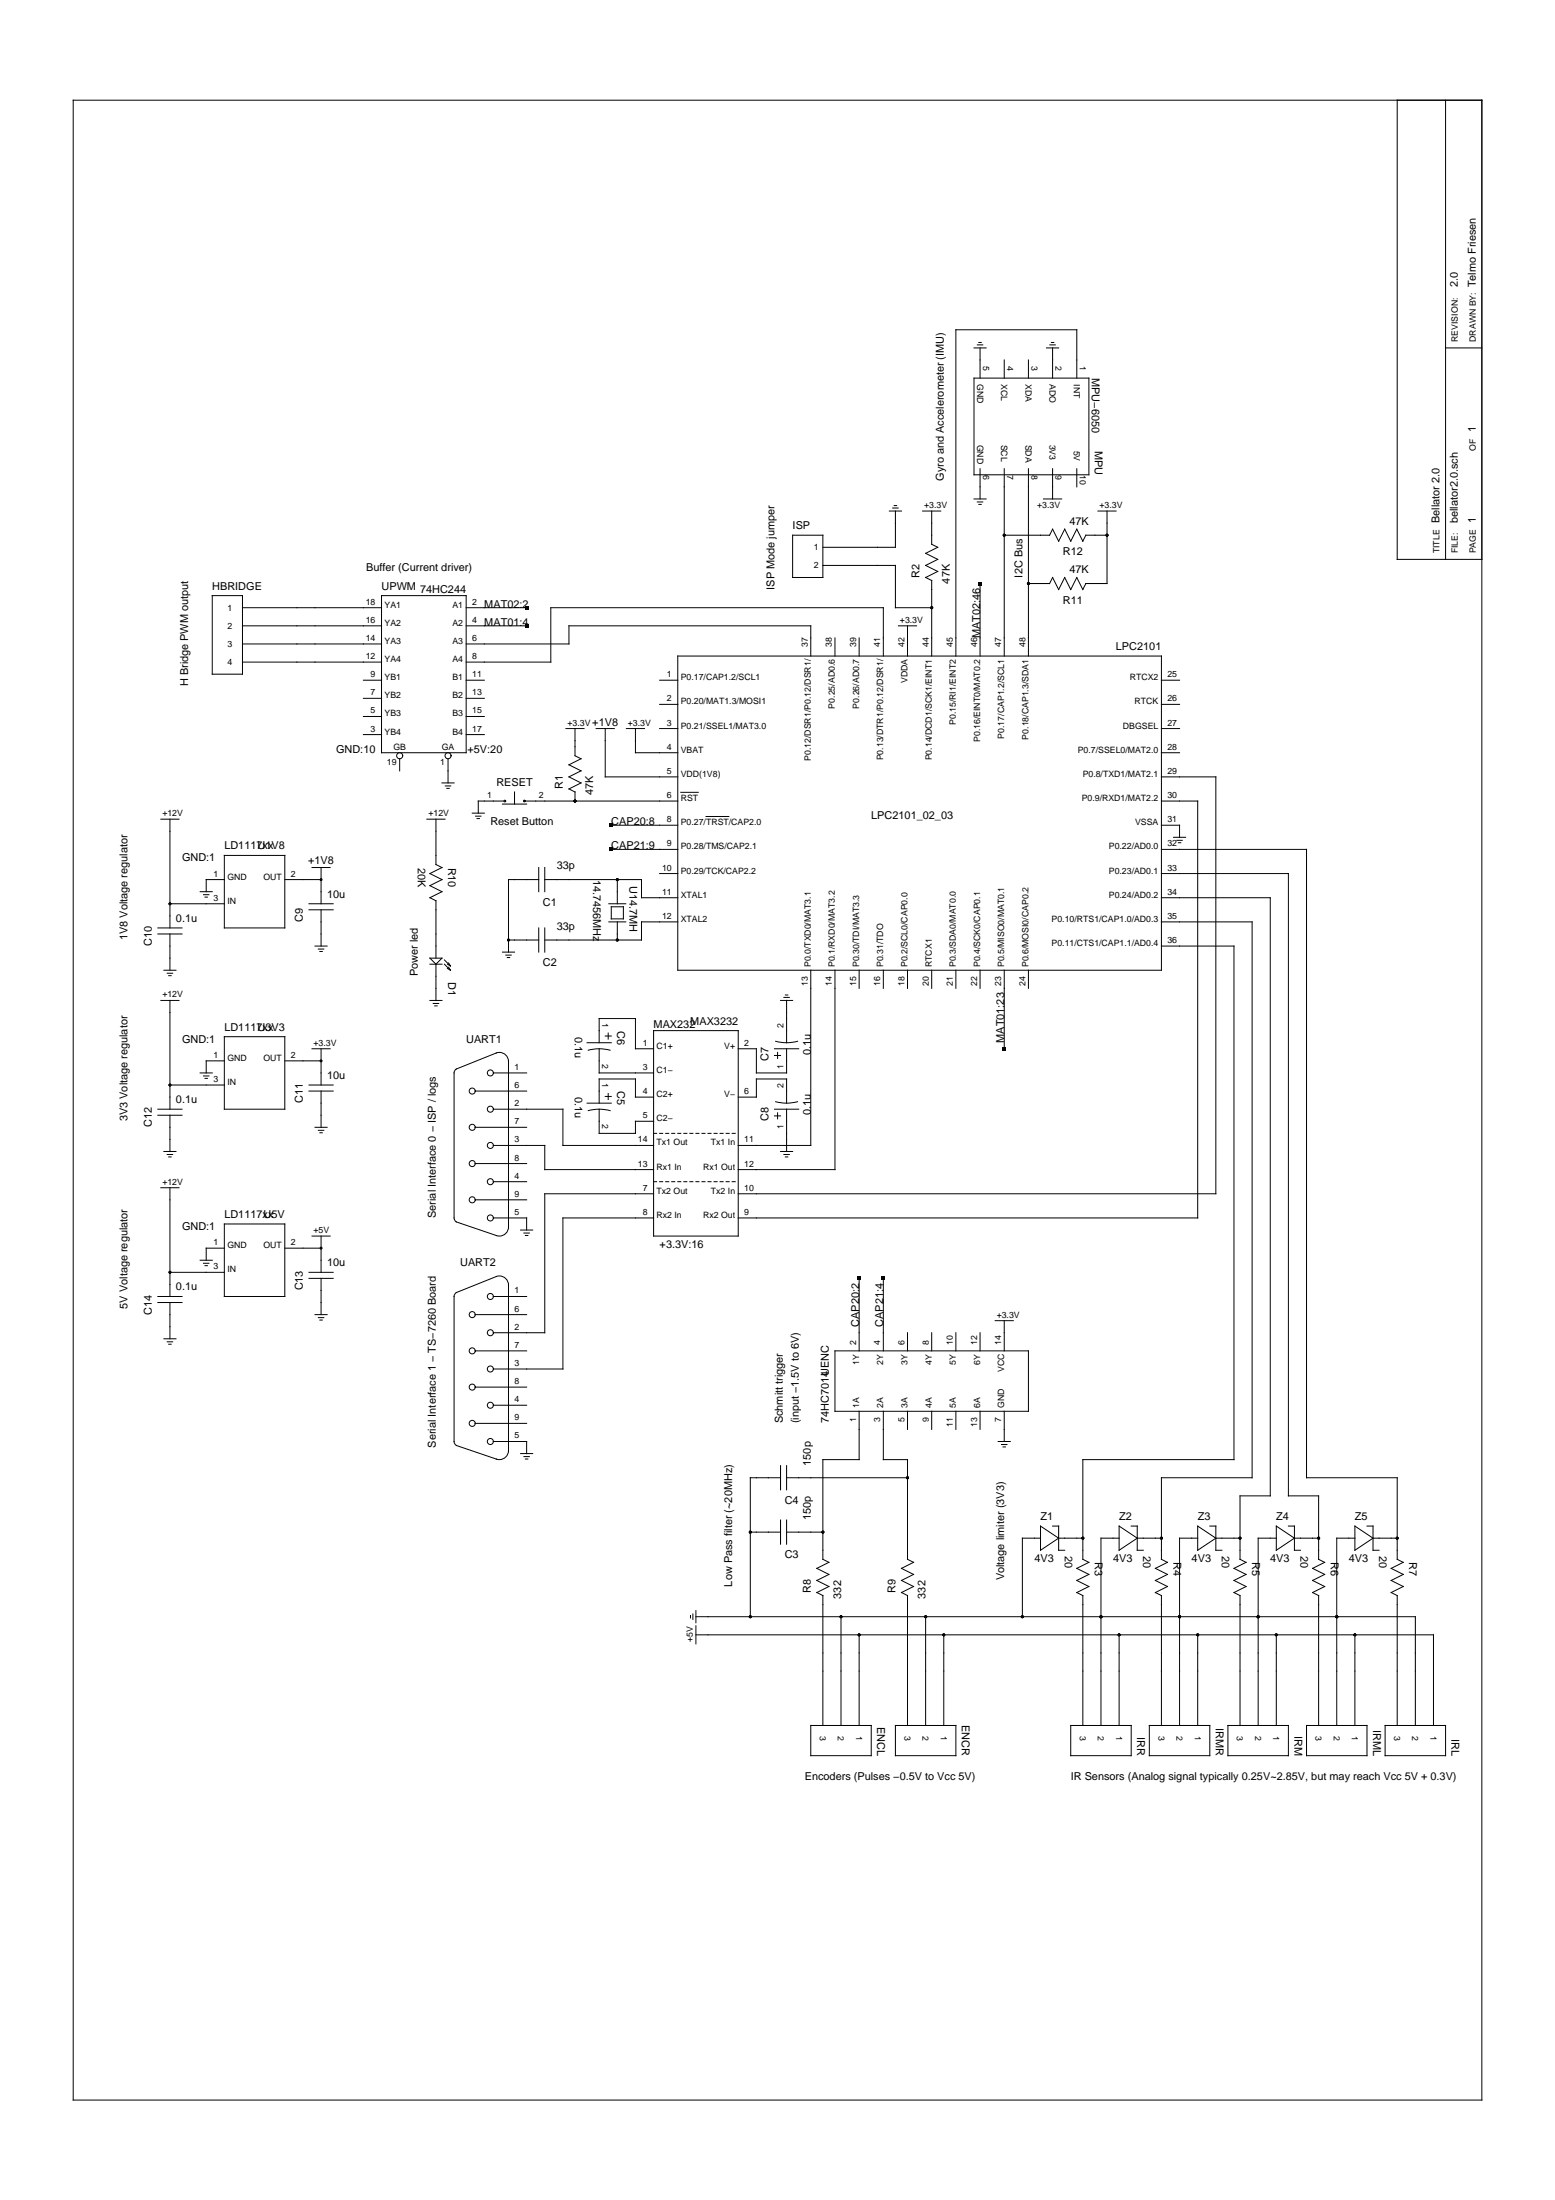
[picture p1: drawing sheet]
<svg xmlns="http://www.w3.org/2000/svg" width="594mm" height="841mm" viewBox="0 0 594 841" stroke-linecap="round" stroke-linejoin="round" font-family="sans-serif">
<g fill="none" stroke="#000" stroke-width=".38">
<path d="M28 38.3h538.1v764.5h-538.1zM533.8 38.3v175.5h32.3M552.3 38.3v175.5M372.1 133h4.6M373.4 131.8h2.1M374 130.9h.9M374.4 133v11.5M383.7 137.6v6.9M392.9 137.6v6.9M399.8 133h4.7M401.1 131.8h2.1M401.7 130.9h.9"/>
<path d="M402.1 133v11.5M552.3 133h13.8M372.1 144.5h43.9v37h-43.9zM411.4 144.5v-18.4h-46.2v124.7M374.4 179.2v11.5M383.7 179.2v71.6M392.9 179.2v71.6M402.1 179.2v11.5M411.4 179.2v6.9M339.8 195.4h4.6M341 194.2h2.1M341.6 193.3h.9"/>
<path d="M342.1 195.4v13.8h-27.7M352.5 195.4h6.9M355.9 195.4v12.7l2.4 1.1-4.7 2.3 4.7 2.3-4.7 2.4 4.7 2.3-4.7 2.3 2.3 1.1M372.1 190.7h4.6M373.4 191.9h2.1M374 192.8h.9M398.7 190.7h6.9M419.5 195.4h6.9M422.9 195.4v27.7h-8.1l-1.1 2.3-2.3-4.6-2.3 4.6-2.3-4.6-2.3 4.6-2.4-4.6-1.1 2.3h-8.1M302.8 204.6h11.6v16.2h-11.6zM314.4 216.2h27.7v16.1h13.8M383.7 204.6h17.3l1.1-2.3 2.4 4.6 2.3-4.6 2.3 4.6 2.3-4.6 2.3 4.6 1.1-2.3h8.1"/>
<path d="M81.1 227.7h11.5v30h-11.5zM92.6 232.3h53.2M92.6 239.2h53.2M145.8 227.7h32.3v60.1h-32.3zM178.1 232.3h23.1M178.1 239.2h23.1M343.2 239.2h7M346.7 239.2v11.6M355.9 221.9v28.9M374.4 223.1v27.7M92.6 246.2h53.2M92.6 253.1h53.2"/>
<path d="M178.1 246.2h39.3v-7h92.4v11.6M258.9 250.8h184.8v120.1h-184.8zM319 243.9v6.9M328.2 243.9v6.9M337.5 250.8v-18.5h-127.1v20.8h-32.3M138.8 260h7M138.8 267h7M138.8 273.9h7M178.1 260h6.9M178.1 267h6.9M178.1 273.9h6.9M216.2 278.5h6.9"/>
<path d="M219.7 278.5v10.4l2.3 1.2-4.6 2.3 4.6 2.3-4.6 2.3 4.6 2.3-4.6 2.3 2.3 1.2M227.8 278.5h6.9M231.2 278.5v18.5h27.7M239.3 278.5h6.9M242.8 278.5v9.3h16.1M252 260h6.9M252 269.3h6.9M252 278.5h6.9M443.7 260h6.9M443.7 269.3h6.9M443.7 278.5h6.9M138.8 280.8h7"/>
<path d="M152.7 290.1v4.6M168.9 299.3h4.6M171.2 290.1v9.2M178.1 280.8h6.9M443.7 287.8h6.9M443.7 297h20.8v159.4h-182.5M61.5 313.2h6.9M64.9 313.2v41.5M163.1 313.2h6.9M166.5 313.2v17.3M170.1 300.5h2.1M170.7 301.4h.9"/>
<path d="M180.4 310.8h4.6M181.7 312h2.1M182.3 312.9h.9M192 307.4h9.2M192.5 306.2h-9.8v4.6M196.6 302.8v4.6M200.6 306.2h58.3M219.7 302.7v3.5M233.5 315.5h25.4M260.1 302.9h6.7M269.7 312.1h8.7M443.7 306.2h13.9v159.4h-175.6"/>
<path d="M443.7 315.5h6.9v4.6M85.7 336.3h-6.9v4.6M85.7 327h23.1v27.7h-23.1zM108.8 336.3h13.9M119.2 331.6h6.9M122.7 331.6v13.9M166.5 330.5l2.4 1.1-4.7 2.3 4.7 2.4-4.7 2.3 4.7 2.3-4.7 2.3 2.3 1.1v22M205.8 336.3h-11.5v27.7M205.8 331.6v9.3M208.1 336.3h37v6.9h13.8M208.1 331.6v9.3M233.5 324.7h25.4"/>
<path d="M235.8 336.3v9.2M252 333.9h6.9M443.7 324.7h55.4v240.2h34.7v31.2M443.7 333.9h48.5v237.9h11.6v24.3M448.3 320.1h4.7M449.6 321.2h2.1M450.2 322.2h.9M60.3 354.7h9.2M60.3 357h9.2M64.9 345.5h20.8M64.9 357v13.9M76.5 340.9h4.6"/>
<path d="M77.7 342h2.1M78.3 343h.9M118 345.5h9.3M118 347.8h9.3M122.7 347.8v13.9M194.3 359.4h11.5M205.8 354.7v9.3M208.1 354.7v9.3M232.6 352.4h6.5M232.6 345.5h6.5M233.5 346.6h4.7v4.7h-4.7zM235.8 352.4v7"/>
<path d="M258.9 352.4h-13.8v7h-37M443.7 343.2h41.6v228.6h-11.6v24.3M443.7 352.4h34.7v212.5h-34.7v31.2M62.6 370.9h4.6M63.9 372.1h2.1M64.5 373h.9M120.4 361.7h4.6M121.6 362.8h2.1M122.2 363.7h.9M164.2 366.3h4.7l-2.4 2.3zM164.2 368.6h4.7M166.5 368.6v13.9"/>
<path d="M169.8 367l2.3 2.3M169.8 368.6l2.3 2.3M170.9 368.6l1.2 .7M170.9 370.2l1.2 .7M171.4 368.1l.7 1.2M171.4 369.7l.7 1.2M192 364h4.6M193.2 365.1h2.1M193.8 366.1h.9M309.8 370.9v67h-27.8M319 370.9v76.2h-37M328.2 370.9v6.9"/>
<path d="M337.5 370.9v6.9M346.7 370.9v6.9M355.9 370.9v6.9M365.2 370.9v6.9M374.4 370.9v6.9M383.7 370.9v30M392.9 370.9v6.9M443.7 361.7h27.7v196.3h-57.7v38.1M61.5 382.5h6.9M64.9 382.5v41.5M85.7 396.3h23.1v27.7h-23.1zM164.2 382.5h4.7"/>
<path d="M165.5 383.6h2.1M166.1 384.5h.9M224.3 398.6h9.2M228.9 398.6v-9.2h13.9v11.5h6.9M231.2 396.1h2.3M232.4 394.9v2.3M249.7 394h32.3v78.5h-32.3zM296.3 398.1l4.2 .5 4.2-.5M298.2 382.5h4.6M299.5 381.3h2.1M300.1 380.4h.9M300.5 382.5v16.1"/>
<path d="M64.9 414.8h20.8M76.5 410.2h4.6M77.7 411.3h2.1M78.3 412.2h.9M85.7 405.5h-6.9v4.7M108.8 405.5h13.9M118 417.1h9.3M118 414.8h9.3M119.2 400.9h6.9M122.7 400.9v13.9M122.7 417.1v13.9M181.6 417.1h19.6"/>
<path d="M188.5 410.2h12.7M189.6 402.5a3.5 3.5 0 0 1 4.7 3.3M189.6 402.5l-15.3 6.2-.8 1.1v55.8l.3 1 .5 .5M194.3 405.4v64M224.7 401.5l4.2-.6 4.2 .6M228.9 400.9v9.3h20.8M231.2 419.2h2.3M232.4 418v2.3M249.7 419.4h-6.9v-6.9h-13.9v9.2M282 400.9h7v9.3h11.5v-9.3M282 419.4h7v-6.9h11.5v9.2M295.9 400.9h9.2"/>
<path d="M295.9 403.5h2.3M297.1 402.3v2.3M60.3 424h9.2M60.3 426.3h9.2M64.9 426.3v13.9M120.4 431h4.6M121.6 432.1h2.1M122.2 433h.9M181.6 431h19.6M188.5 437.9h19.6v9.2h41.6M188.5 424h26.6v13.9h34.6M224.3 421.7h9.2"/>
<path d="M224.7 424.6l4.2-.6 4.2 .6M228.9 424v9.3h13.9v-4.7h6.9M249.7 433.3h1.2M252 433.3h1.2M254.3 433.3h1.2M256.6 433.3h1.2M258.9 433.3h1.2M261.2 433.3h1.2M263.6 433.3h1.1M265.9 433.3h1.1M268.2 433.3h1.1M270.5 433.3h1.1"/>
<path d="M272.8 433.3h1.2M275.1 433.3h1.2M277.4 433.3h1.2M279.7 433.3h1.2M295.9 424h9.2M295.9 426.6h2.3M296.3 421.2l4.2 .5 4.2-.5M297.1 425.4v2.3M300.5 424v16.2M61.5 454.1h6.9M62.6 440.2h4.6M63.9 441.3h2.1"/>
<path d="M64.5 442.3h.9M64.9 454.1v41.5M181.6 458.7h19.6M181.6 444.8h19.6M188.5 451.7h12.7M249.7 456.4h-41.6v53.1h-19.6M249.7 451.7h1.2M252 451.7h1.2M254.3 451.7h1.2M256.6 451.7h1.2M258.9 451.7h1.2M261.2 451.7h1.2"/>
<path d="M263.6 451.7h1.1M265.9 451.7h1.1M268.2 451.7h1.1M270.5 451.7h1.1M272.8 451.7h1.2M275.1 451.7h1.2M277.4 451.7h1.2M279.7 451.7h1.2M298.2 440.2h4.6M299.5 441.3h2.1M300.1 442.3h.9M85.7 467.9h23.1v27.7h-23.1z"/>
<path d="M85.7 477.1h-6.9v4.7M108.8 477.1h13.9M119.2 472.5h6.9M122.7 472.5v13.9M174.4 467.1l15.3 5.2M188.5 465.6h12.7v4.6M194.3 469.1a3.5 3.5 0 0 1-4.7 3.2M198.9 470.2h4.6M200.2 471.4h2M200.7 472.3h1M249.7 465.6h-34.6v57.7h-26.6M60.3 495.6h9.2"/>
<path d="M60.3 497.9h9.2M64.9 497.9v13.9M64.9 486.4h20.8M76.5 481.8h4.6M77.7 482.9h2.1M78.3 483.8h.9M118 488.7h9.3M118 486.4h9.3M122.7 488.7v13.9M188.5 495.6h12.7M189.6 488a3.5 3.5 0 0 1 4.7 3.2M189.6 488l-15.3 6.1-.8 1.2v55.8l.3 1 .5 .5"/>
<path d="M194.3 490.9v63.9M328.2 488.7v27.7M337.5 488.7v27.7M62.6 511.8h4.6M63.9 512.9h2.1M64.5 513.9h.9M120.4 502.6h4.6M121.6 503.7h2.1M122.2 504.6h.9M181.6 516.4h19.6M181.6 502.6h19.6M319 516.4h73.9v23.1h-73.9z"/>
<path d="M346.7 509.5v6.9M355.9 509.5v6.9M365.2 509.5v6.9M374.4 509.5v6.9M380.2 504.9h6.9M383.7 504.9v11.5M181.6 530.3h19.6M188.5 537.2h12.7M328.2 539.5v18.5h-13.8v38.1l2.3 1.2-4.6 2.3 4.6 2.3-4.6 2.3 4.6 2.3-4.6 2.3 2.3 1.2v49.6M337.5 539.5v18.5h9.2v38.1l2.3 1.2-4.6 2.3 4.6 2.3-4.6 2.3 4.6 2.3-4.6 2.3 2.3 1.2v49.6M346.7 539.5v6.9M355.9 539.5v6.9"/>
<path d="M365.2 539.5v6.9M374.4 539.5v6.9M383.7 539.5v11.6M174.4 552.6l15.3 5.2M181.6 544.1h19.6M188.5 551.1h12.7v4.6M194.3 554.5a3.5 3.5 0 0 1-4.7 3.3M198.9 555.7h4.6M200.2 556.8h2M200.7 557.8h1M381.4 551.1h4.6M382.6 552.2h2.1"/>
<path d="M383.2 553.1h.9M298.2 564.9h-11.5v53.1M298.2 560.3v9.2M300.5 564.9h46.2M300.5 560.3v9.2M286.7 585.7h11.5M298.2 581.1v9.2M300.5 585.7h13.9M300.5 581.1v9.2M397.5 583.4l7 4.6-7 4.6zM397.5 588h-6.9v30M402.1 583.4h2.4v9.2h2.3"/>
<path d="M404.5 588h9.2M413.7 596.1l2.3 1.2M416 597.3l-4.6 2.3 4.6 2.3-4.6 2.3 4.6 2.3-4.6 2.3 2.3 1.2v49.6M427.5 588h-6.9v71.6M427.5 583.4l7 4.6-7 4.6zM432.2 583.4h2.3v9.2h2.3M434.5 588h9.2M443.7 596.1l2.3 1.2M446 597.3l-4.6 2.3 4.6 2.3-4.6 2.3 4.6 2.3-4.6 2.3 2.3 1.2v49.6M457.6 588h-7v71.6M457.6 583.4l6.9 4.6-6.9 4.6zM462.2 583.4h2.3v9.2h2.3"/>
<path d="M464.5 588h9.2M473.7 596.1l2.4 1.2M476.1 597.3l-4.7 2.3 4.7 2.3-4.7 2.3 4.7 2.3-4.7 2.3 2.3 1.2v49.6M487.6 588h-6.9v71.6M487.6 583.4l6.9 4.6-6.9 4.6zM492.2 583.4h2.3v9.2h2.3M494.5 588h9.3M503.8 596.1l2.3 1.2M506.1 597.3l-4.6 2.3 4.6 2.3-4.6 2.3 4.6 2.3-4.6 2.3 2.3 1.2v49.6M517.6 588h-6.9v71.6M517.6 583.4l7 4.6-7 4.6zM522.2 583.4h2.4v9.2h2.3"/>
<path d="M524.6 588h9.2M533.8 596.1l2.3 1.2M536.1 597.3l-4.6 2.3 4.6 2.3-4.6 2.3 4.6 2.3-4.6 2.3 2.3 1.2v49.6M263.8 617.6v.9M264.7 617v2.1M265.9 618h274.8v41.6M265.9 615.7v4.7M321.3 618v41.6M353.6 618v41.6M265.9 625h281.8v34.6M265.9 621.5v6.9M328.2 625v34.6"/>
<path d="M360.6 625v34.6M427.5 625v34.6M457.6 625v34.6M487.6 625v34.6M517.6 625v34.6M309.8 659.6h23v11.6h-23zM342.1 659.6h23.1v11.6h-23.1zM409.1 659.6h23.1v11.6h-23.1zM439.1 659.6h23.1v11.6h-23.1zM469.1 659.6h23.1v11.6h-23.1zM499.1 659.6h23.1v11.6h-23.1zM529.2 659.6h23.1v11.6h-23.1z"/>
<circle cx="152.7" cy="288.9" r="1.16"/>
<circle cx="171.2" cy="288.9" r="1.16"/>
<circle cx="192.9" cy="306.2" r=".32"/>
<circle cx="200.3" cy="306.2" r=".32"/>
<circle cx="180.4" cy="417.1" r="1.15"/>
<circle cx="187.3" cy="410.2" r="1.16"/>
<circle cx="180.4" cy="431" r="1.15"/>
<circle cx="187.3" cy="424" r="1.16"/>
<circle cx="187.3" cy="437.9" r="1.16"/>
<circle cx="180.4" cy="444.8" r="1.15"/>
<circle cx="180.4" cy="458.7" r="1.15"/>
<circle cx="187.3" cy="451.7" r="1.16"/>
<circle cx="187.3" cy="465.6" r="1.15"/>
<circle cx="187.3" cy="495.6" r="1.16"/>
<circle cx="180.4" cy="516.4" r="1.15"/>
<circle cx="180.4" cy="502.6" r="1.15"/>
<circle cx="187.3" cy="509.5" r="1.15"/>
<circle cx="180.4" cy="530.3" r="1.15"/>
<circle cx="187.3" cy="523.3" r="1.16"/>
<circle cx="187.3" cy="537.2" r="1.16"/>
<circle cx="180.4" cy="544.1" r="1.15"/>
<circle cx="187.3" cy="551.1" r="1.16"/>
</g>
<g fill="#000">
<path d="M200.5 231.6h1.4v1.4h-1.4zM200.5 238.6h1.4v1.3h-1.4zM373.7 222.4h1.4v1.4h-1.4zM232.8 314.8h1.4v1.4h-1.4zM232.8 324h1.4v1.4h-1.4zM383 400.2h1.4v1.4h-1.4zM327.5 488h1.4v1.4h-1.4zM336.8 488h1.4v1.4h-1.4z"/>
<circle cx="383.7" cy="204.6" r=".58"/>
<circle cx="422.9" cy="204.6" r=".58"/>
<circle cx="355.9" cy="232.3" r=".58"/>
<circle cx="392.9" cy="223.1" r=".58"/>
<circle cx="219.7" cy="306.2" r=".58"/>
<circle cx="122.7" cy="336.3" r=".58"/>
<circle cx="235.8" cy="336.3" r=".58"/>
<circle cx="64.9" cy="345.5" r=".58"/>
<circle cx="194.3" cy="359.4" r=".58"/>
<circle cx="235.8" cy="359.4" r=".58"/>
<circle cx="64.9" cy="414.8" r=".58"/>
<circle cx="122.7" cy="405.5" r=".58"/>
<circle cx="122.7" cy="477.1" r=".58"/>
<circle cx="64.9" cy="486.4" r=".58"/>
<circle cx="346.7" cy="564.9" r=".58"/>
<circle cx="286.7" cy="585.7" r=".58"/>
<circle cx="314.4" cy="585.7" r=".58"/>
<circle cx="413.7" cy="588" r=".58"/>
<circle cx="443.7" cy="588" r=".58"/>
<circle cx="473.7" cy="588" r=".58"/>
<circle cx="503.8" cy="588" r=".58"/>
<circle cx="533.8" cy="588" r=".58"/>
<circle cx="286.7" cy="618" r=".58"/>
<circle cx="321.3" cy="618" r=".58"/>
<circle cx="353.6" cy="618" r=".58"/>
<circle cx="390.6" cy="618" r=".58"/>
<circle cx="420.6" cy="618" r=".58"/>
<circle cx="450.6" cy="618" r=".58"/>
<circle cx="480.7" cy="618" r=".58"/>
<circle cx="510.7" cy="618" r=".58"/>
<circle cx="328.2" cy="625" r=".58"/>
<circle cx="360.6" cy="625" r=".58"/>
<circle cx="427.5" cy="625" r=".58"/>
<circle cx="457.6" cy="625" r=".58"/>
<circle cx="487.6" cy="625" r=".58"/>
<circle cx="517.6" cy="625" r=".58"/>
</g>
<g font-size="4.2">
<text x="556.9" y="109.9" transform="rotate(-90 556.9 109.9)">2.0</text>
<text x="563.8" y="109.9" transform="rotate(-90 563.8 109.9)">Telmo Friesen</text>
<text x="417.2" y="144.5" transform="rotate(90 417.2 144.5)">MPU−6050</text>
<text x="563.8" y="165.3" transform="rotate(-90 563.8 165.3)">1</text>
<text x="418.3" y="172.3" transform="rotate(90 418.3 172.3)">MPU</text>
<text x="360.6" y="183.8" transform="rotate(-90 360.6 183.8)">Gyro and Accelerometer (IMU)</text>
<text x="302.8" y="202.3">ISP</text>
<text x="408.6" y="200.7">47K</text>
<text x="550" y="200" transform="rotate(-90 550 200)">Bellator 2.0</text>
<text x="556.9" y="200" transform="rotate(-90 556.9 200)">bellator2.0.sch</text>
<text x="563.8" y="200" transform="rotate(-90 563.8 200)">1</text>
<text x="406" y="212.2">R12</text>
<text x="139.9" y="218.5">Buffer (Current driver)</text>
<text x="351.3" y="220.8" transform="rotate(-90 351.3 220.8)">R2</text>
<text x="390.6" y="220.8" transform="rotate(-90 390.6 220.8)">I2C Bus</text>
<text x="408.6" y="219.2">47K</text>
<text x="81.1" y="225.4">HBRIDGE</text>
<text x="145.8" y="225.4">UPWM</text>
<text x="160.5" y="226.5">74HC244</text>
<text x="295.9" y="225.4" transform="rotate(-90 295.9 225.4)">ISP Mode jumper</text>
<text x="362.9" y="223.1" transform="rotate(-90 362.9 223.1)">47K</text>
<text x="185" y="232.3">MAT02:2</text>
<text x="406" y="230.7">R11</text>
<text x="185" y="239.2">MAT01:4</text>
<text x="374.4" y="243.9" transform="rotate(-90 374.4 243.9)">MAT02:46</text>
<text x="426.3" y="248.5">LPC2101</text>
<text x="71.9" y="262.3" transform="rotate(-90 71.9 262.3)">H Bridge PWM output</text>
<text x="226.3" y="277.4">+1V8</text>
<text x="128.4" y="287.8">GND:10</text>
<text x="178.6" y="287.8">+5V:20</text>
<text x="189.6" y="300.5">RESET</text>
<text x="215.1" y="301.6" transform="rotate(-90 215.1 301.6)">R1</text>
<text x="226.6" y="303.9" transform="rotate(-90 226.6 303.9)">47K</text>
<text x="187.3" y="315.5">Reset Button</text>
<text x="233.5" y="315.5">CAP20:8</text>
<text x="332.8" y="313.2">LPC2101_02_03</text>
<text x="69.5" y="329.3">GND:1</text>
<text x="85.7" y="324.7">LD1117xx</text>
<text x="98.4" y="324.7">U1V8</text>
<text x="233.5" y="324.7">CAP21:9</text>
<text x="117.7" y="330.5">+1V8</text>
<text x="159.6" y="331.6" transform="rotate(90 159.6 331.6)">20K</text>
<text x="171.2" y="331.6" transform="rotate(90 171.2 331.6)">R10</text>
<text x="212.7" y="332.3">33p</text>
<text x="226.6" y="336.3" transform="rotate(90 226.6 336.3)">14.7456MHz</text>
<text x="240.5" y="338.6" transform="rotate(90 240.5 338.6)">U14.7MH</text>
<text x="125" y="343.2">10u</text>
<text x="207.4" y="346.3">C1</text>
<text x="67.2" y="352.4">0.1u</text>
<text x="115.7" y="352.4" transform="rotate(-90 115.7 352.4)">C9</text>
<text x="48.8" y="359.4" transform="rotate(-90 48.8 359.4)">1V8 Voltage regulator</text>
<text x="212.7" y="355.4">33p</text>
<text x="58" y="361.7" transform="rotate(-90 58 361.7)">C10</text>
<text x="207.4" y="369.4">C2</text>
<text x="159.6" y="373.2" transform="rotate(-90 159.6 373.2)">Power led</text>
<text x="171.2" y="375.5" transform="rotate(90 171.2 375.5)">D1</text>
<text x="85.7" y="394">LD1117xx</text>
<text x="98.4" y="394">U3V3</text>
<text x="235.8" y="394" transform="rotate(90 235.8 394)">C6</text>
<text x="249.7" y="392.8">MAX232</text>
<text x="263.7" y="391.7">MAX3232</text>
<text x="69.5" y="398.6">GND:1</text>
<text x="178.1" y="398.6">UART1</text>
<text x="219.7" y="396.3" transform="rotate(90 219.7 396.3)">0.1u</text>
<text x="383.7" y="398.6" transform="rotate(-90 383.7 398.6)">MAT01:23</text>
<text x="293.6" y="405.5" transform="rotate(-90 293.6 405.5)">C7</text>
<text x="309.8" y="403.2" transform="rotate(-90 309.8 403.2)">0.1u</text>
<text x="125" y="412.5">10u</text>
<text x="219.7" y="419.4" transform="rotate(90 219.7 419.4)">0.1u</text>
<text x="235.8" y="417.1" transform="rotate(90 235.8 417.1)">C5</text>
<text x="67.2" y="421.7">0.1u</text>
<text x="115.7" y="421.7" transform="rotate(-90 115.7 421.7)">C11</text>
<text x="48.8" y="428.6" transform="rotate(-90 48.8 428.6)">3V3 Voltage regulator</text>
<text x="58" y="431" transform="rotate(-90 58 431)">C12</text>
<text x="293.6" y="428.6" transform="rotate(-90 293.6 428.6)">C8</text>
<text x="309.8" y="426.3" transform="rotate(-90 309.8 426.3)">0.1u</text>
<text x="85.7" y="465.6">LD1117xx</text>
<text x="100.7" y="465.6">U5V</text>
<text x="166.5" y="465.6" transform="rotate(-90 166.5 465.6)">Serial Interface 0 − ISP / logs</text>
<text x="69.5" y="470.2">GND:1</text>
<text x="252" y="477.1">+3.3V:16</text>
<text x="125" y="484.1">10u</text>
<text x="175.8" y="484.1">UART2</text>
<text x="67.2" y="493.3">0.1u</text>
<text x="115.7" y="493.3" transform="rotate(-90 115.7 493.3)">C13</text>
<text x="48.8" y="500.2" transform="rotate(-90 48.8 500.2)">5V Voltage regulator</text>
<text x="58" y="502.6" transform="rotate(-90 58 502.6)">C14</text>
<text x="328.2" y="507.2" transform="rotate(-90 328.2 507.2)">CAP20:2</text>
<text x="337.5" y="507.2" transform="rotate(-90 337.5 507.2)">CAP21:4</text>
<text x="299.1" y="544.1" transform="rotate(-90 299.1 544.1)">Schmitt trigger</text>
<text x="305.1" y="544.1" transform="rotate(-90 305.1 544.1)">(input −1.5V to 6V)</text>
<text x="316.7" y="544.1" transform="rotate(-90 316.7 544.1)">74HC7014UENC</text>
<text x="166.5" y="553.4" transform="rotate(-90 166.5 553.4)">Serial Interface 1 − TS−7260 Board</text>
<text x="309.8" y="560.3" transform="rotate(-90 309.8 560.3)">150p</text>
<text x="299.8" y="574.9">C4</text>
<text x="309.8" y="581.1" transform="rotate(-90 309.8 581.1)">150p</text>
<text x="397.5" y="581.1">Z1</text>
<text x="427.5" y="581.1">Z2</text>
<text x="457.6" y="581.1">Z3</text>
<text x="487.6" y="581.1">Z4</text>
<text x="517.6" y="581.1">Z5</text>
<text x="299.8" y="595.7">C3</text>
<text x="395.2" y="597.3">4V3</text>
<text x="406.8" y="594.9" transform="rotate(90 406.8 594.9)">20</text>
<text x="418.3" y="597.3" transform="rotate(90 418.3 597.3)">R3</text>
<text x="425.2" y="597.3">4V3</text>
<text x="436.8" y="594.9" transform="rotate(90 436.8 594.9)">20</text>
<text x="448.3" y="597.3" transform="rotate(90 448.3 597.3)">R4</text>
<text x="455.3" y="597.3">4V3</text>
<text x="466.8" y="594.9" transform="rotate(90 466.8 594.9)">20</text>
<text x="478.4" y="597.3" transform="rotate(90 478.4 597.3)">R5</text>
<text x="485.3" y="597.3">4V3</text>
<text x="496.8" y="594.9" transform="rotate(90 496.8 594.9)">20</text>
<text x="508.4" y="597.3" transform="rotate(90 508.4 597.3)">R6</text>
<text x="515.3" y="597.3">4V3</text>
<text x="526.9" y="594.9" transform="rotate(90 526.9 594.9)">20</text>
<text x="538.4" y="597.3" transform="rotate(90 538.4 597.3)">R7</text>
<text x="383.7" y="604.2" transform="rotate(-90 383.7 604.2)">Voltage limiter (3V3)</text>
<text x="279.7" y="606.5" transform="rotate(-90 279.7 606.5)">Low Pass filter (~20MHz)</text>
<text x="309.8" y="608.8" transform="rotate(-90 309.8 608.8)">R8</text>
<text x="321.3" y="611.1" transform="rotate(-90 321.3 611.1)">332</text>
<text x="342.1" y="608.8" transform="rotate(-90 342.1 608.8)">R9</text>
<text x="353.6" y="611.1" transform="rotate(-90 353.6 611.1)">332</text>
<text x="367.5" y="659.4" transform="rotate(90 367.5 659.4)">ENCR</text>
<text x="335.2" y="660" transform="rotate(90 335.2 660)">ENCL</text>
<text x="434.5" y="664" transform="rotate(90 434.5 664)">IRR</text>
<text x="464.5" y="660.5" transform="rotate(90 464.5 660.5)">IRMR</text>
<text x="494.5" y="663.5" transform="rotate(90 494.5 663.5)">IRM</text>
<text x="524.6" y="661.2" transform="rotate(90 524.6 661.2)">IRML</text>
<text x="554.6" y="664.7" transform="rotate(90 554.6 664.7)">IRL</text>
<text x="307.4" y="680.4">Encoders (Pulses −0.5V to Vcc 5V)</text>
<text x="409.1" y="680.4">IR Sensors (Analog signal typically 0.25V~2.85V, but may reach Vcc 5V + 0.3V)</text>
</g>
<g font-size="3.3">
<text x="556.9" y="130.7" transform="rotate(-90 556.9 130.7)">REVISION:</text>
<text x="563.8" y="130.7" transform="rotate(-90 563.8 130.7)">DRAWN BY:</text>
<text x="375.6" y="139.9" transform="rotate(90 375.6 139.9)">5</text>
<text x="384.8" y="139.9" transform="rotate(90 384.8 139.9)">4</text>
<text x="394.1" y="139.9" transform="rotate(90 394.1 139.9)">3</text>
<text x="403.3" y="139.9" transform="rotate(90 403.3 139.9)">2</text>
<text x="412.5" y="139.9" transform="rotate(90 412.5 139.9)">1</text>
<text x="373.3" y="146.9" transform="rotate(90 373.3 146.9)">GND</text>
<text x="382.5" y="146.9" transform="rotate(90 382.5 146.9)">XCL</text>
<text x="391.7" y="146.9" transform="rotate(90 391.7 146.9)">XDA</text>
<text x="401" y="146.9" transform="rotate(90 401 146.9)">ADO</text>
<text x="410.2" y="146.9" transform="rotate(90 410.2 146.9)">INT</text>
<text x="373.3" y="170" transform="rotate(90 373.3 170)">GND</text>
<text x="382.5" y="170" transform="rotate(90 382.5 170)">SCL</text>
<text x="391.7" y="170" transform="rotate(90 391.7 170)">SDA</text>
<text x="401" y="170" transform="rotate(90 401 170)">3V3</text>
<text x="410.2" y="172.3" transform="rotate(90 410.2 172.3)">5V</text>
<text x="563.8" y="172.3" transform="rotate(-90 563.8 172.3)">OF</text>
<text x="375.6" y="181.5" transform="rotate(90 375.6 181.5)">6</text>
<text x="384.8" y="181.5" transform="rotate(90 384.8 181.5)">7</text>
<text x="394.1" y="181.5" transform="rotate(90 394.1 181.5)">8</text>
<text x="403.3" y="181.5" transform="rotate(90 403.3 181.5)">9</text>
<text x="412.5" y="181.5" transform="rotate(90 412.5 181.5)">10</text>
<text x="353.1" y="194.2">+3.3V</text>
<text x="396.2" y="194.3">+3.3V</text>
<text x="420" y="194.2">+3.3V</text>
<text x="310.9" y="210.4">1</text>
<text x="550" y="211.5" transform="rotate(-90 550 211.5)">TITLE</text>
<text x="556.9" y="211.5" transform="rotate(-90 556.9 211.5)">FILE:</text>
<text x="563.8" y="211.5" transform="rotate(-90 563.8 211.5)">PAGE</text>
<text x="310.9" y="217.3">2</text>
<text x="86.9" y="233.5">1</text>
<text x="139.7" y="231.2">18</text>
<text x="146.9" y="232.3">YA1</text>
<text x="172.9" y="232.3">A1</text>
<text x="180.4" y="231.2">2</text>
<text x="139.7" y="238.1">16</text>
<text x="146.9" y="239.2">YA2</text>
<text x="172.9" y="239.2">A2</text>
<text x="180.4" y="238.1">4</text>
<text x="343.8" y="238.1">+3.3V</text>
<text x="86.9" y="240.4">2</text>
<text x="139.7" y="245">14</text>
<text x="180.4" y="245">6</text>
<text x="86.9" y="247.3">3</text>
<text x="139.7" y="252">12</text>
<text x="146.9" y="246.2">YA3</text>
<text x="172.9" y="246.2">A3</text>
<text x="180.4" y="252">8</text>
<text x="308.6" y="247.3" transform="rotate(-90 308.6 247.3)">37</text>
<text x="317.8" y="247.3" transform="rotate(-90 317.8 247.3)">38</text>
<text x="327.1" y="247.3" transform="rotate(-90 327.1 247.3)">39</text>
<text x="336.3" y="247.3" transform="rotate(-90 336.3 247.3)">41</text>
<text x="345.6" y="247.3" transform="rotate(-90 345.6 247.3)">42</text>
<text x="354.8" y="247.3" transform="rotate(-90 354.8 247.3)">44</text>
<text x="364" y="247.3" transform="rotate(-90 364 247.3)">45</text>
<text x="373.3" y="247.3" transform="rotate(-90 373.3 247.3)">46</text>
<text x="382.5" y="247.3" transform="rotate(-90 382.5 247.3)">47</text>
<text x="391.7" y="247.3" transform="rotate(-90 391.7 247.3)">48</text>
<text x="86.9" y="254.3">4</text>
<text x="146.9" y="253.1">YA4</text>
<text x="172.9" y="253.1">A4</text>
<text x="141.6" y="258.9">9</text>
<text x="146.9" y="260">YB1</text>
<text x="172.9" y="260">B1</text>
<text x="180.4" y="258.9">11</text>
<text x="254.8" y="258.9">1</text>
<text x="260.1" y="260">P0.17/CAP1.2/SCL1</text>
<text x="346.7" y="261.2" transform="rotate(-90 346.7 261.2)">VDDA</text>
<text x="431.6" y="260">RTCX2</text>
<text x="446" y="258.9">25</text>
<text x="141.6" y="265.8">7</text>
<text x="146.9" y="267">YB2</text>
<text x="172.9" y="267">B2</text>
<text x="180.4" y="265.8">13</text>
<text x="254.8" y="268.1">2</text>
<text x="260.1" y="269.3">P0.20/MAT1.3/MOSI1</text>
<text x="433.5" y="269.3">RTCK</text>
<text x="446" y="268.1">26</text>
<text x="141.6" y="272.7">5</text>
<text x="146.9" y="273.9">YB3</text>
<text x="172.9" y="273.9">B3</text>
<text x="180.4" y="272.7">15</text>
<text x="319" y="270.9" transform="rotate(-90 319 270.9)">P0.25/AD0.6</text>
<text x="328.2" y="270.9" transform="rotate(-90 328.2 270.9)">P0.26/AD0.7</text>
<text x="141.6" y="279.7">3</text>
<text x="146.9" y="280.8">YB4</text>
<text x="172.9" y="280.8">B4</text>
<text x="180.4" y="279.7">17</text>
<text x="216.8" y="277.4">+3.3V</text>
<text x="239.9" y="277.4">+3.3V</text>
<text x="254.8" y="277.4">3</text>
<text x="260.1" y="278.5">P0.21/SSEL1/MAT3.0</text>
<text x="365.2" y="277.2" transform="rotate(-90 365.2 277.2)">P0.15/RI1/EINT2</text>
<text x="429" y="278.5">DBGSEL</text>
<text x="446" y="277.4">27</text>
<text x="150.3" y="286.6">GB</text>
<text x="168.8" y="286.6">GA</text>
<text x="254.8" y="286.6">4</text>
<text x="260.1" y="287.8">VBAT</text>
<text x="374.4" y="283.7" transform="rotate(-90 374.4 283.7)">P0.16/EINT0/MAT0.2</text>
<text x="383.7" y="282.4" transform="rotate(-90 383.7 282.4)">P0.17/CAP1.2/SCL1</text>
<text x="392.9" y="282.7" transform="rotate(-90 392.9 282.7)">P0.18/CAP1.3/SDA1</text>
<text x="411.8" y="287.8">P0.7/SSEL0/MAT2.0</text>
<text x="446" y="286.6">28</text>
<text x="147.8" y="292.4">19</text>
<text x="168.2" y="292.4">1</text>
<text x="309.8" y="290.9" transform="rotate(-90 309.8 290.9)">P0.12/DSR1/P0.12/DSR1/</text>
<text x="337.5" y="290.7" transform="rotate(-90 337.5 290.7)">P0.13/DTR1/P0.12/DSR1/</text>
<text x="355.9" y="290.7" transform="rotate(-90 355.9 290.7)">P0.14/DCD1/SCK1/EINT1</text>
<text x="254.8" y="295.8">5</text>
<text x="260.1" y="297">VDD(1V8)</text>
<text x="413.6" y="297">P0.8/TXD1/MAT2.1</text>
<text x="446" y="295.8">29</text>
<text x="186.2" y="305.1">1</text>
<text x="205.8" y="305.1">2</text>
<text x="254.8" y="305.1">6</text>
<text x="446" y="305.1">30</text>
<text x="260.1" y="306.2">RST</text>
<text x="413.3" y="306.2">P0.9/RXD1/MAT2.2</text>
<text x="62" y="312">+12V</text>
<text x="163.7" y="312">+12V</text>
<text x="254.8" y="314.3">8</text>
<text x="260.1" y="315.5">P0.27/TRST/CAP2.0</text>
<text x="433.7" y="315.5">VSSA</text>
<text x="446" y="314.3">31</text>
<text x="254.8" y="323.6">9</text>
<text x="446" y="323.6">32</text>
<text x="260.1" y="324.7">P0.28/TMS/CAP2.1</text>
<text x="423.6" y="324.7">P0.22/AD0.0</text>
<text x="81.5" y="335.1">1</text>
<text x="111.1" y="335.1">2</text>
<text x="252.9" y="332.8">10</text>
<text x="260.1" y="333.9">P0.29/TCK/CAP2.2</text>
<text x="423.6" y="333.9">P0.23/AD0.1</text>
<text x="446" y="332.8">33</text>
<text x="86.9" y="336.3">GND</text>
<text x="100.6" y="336.3">OUT</text>
<text x="81.5" y="344.3">3</text>
<text x="86.9" y="345.5">IN</text>
<text x="252.9" y="342">11</text>
<text x="260.1" y="343.2">XTAL1</text>
<text x="423.6" y="343.2">P0.24/AD0.2</text>
<text x="446" y="342">34</text>
<text x="252.9" y="351.3">12</text>
<text x="260.1" y="352.4">XTAL2</text>
<text x="401.8" y="352.4">P0.10/RTS1/CAP1.0/AD0.3</text>
<text x="446" y="351.3">35</text>
<text x="401.8" y="361.7">P0.11/CTS1/CAP1.1/AD0.4</text>
<text x="446" y="360.5">36</text>
<text x="309.8" y="369.7" transform="rotate(-90 309.8 369.7)">P0.0/TXD0/MAT3.1</text>
<text x="319" y="369.7" transform="rotate(-90 319 369.7)">P0.1/RXD0/MAT3.2</text>
<text x="328.2" y="369.7" transform="rotate(-90 328.2 369.7)">P0.30/TDI/MAT3.3</text>
<text x="337.5" y="369.7" transform="rotate(-90 337.5 369.7)">P0.31/TDO</text>
<text x="346.7" y="369.7" transform="rotate(-90 346.7 369.7)">P0.2/SCL0/CAP0.0</text>
<text x="355.9" y="369.7" transform="rotate(-90 355.9 369.7)">RTCX1</text>
<text x="365.2" y="369.7" transform="rotate(-90 365.2 369.7)">P0.3/SDA0/MAT0.0</text>
<text x="374.4" y="369.7" transform="rotate(-90 374.4 369.7)">P0.4/SCK0/CAP0.1</text>
<text x="383.7" y="369.7" transform="rotate(-90 383.7 369.7)">P0.5/MISO0/MAT0.1</text>
<text x="392.9" y="369.7" transform="rotate(-90 392.9 369.7)">P0.6/MOSI0/CAP0.2</text>
<text x="308.6" y="376.9" transform="rotate(-90 308.6 376.9)">13</text>
<text x="317.8" y="376.9" transform="rotate(-90 317.8 376.9)">14</text>
<text x="327.1" y="376.9" transform="rotate(-90 327.1 376.9)">15</text>
<text x="336.3" y="376.9" transform="rotate(-90 336.3 376.9)">16</text>
<text x="345.6" y="376.9" transform="rotate(-90 345.6 376.9)">18</text>
<text x="354.8" y="376.9" transform="rotate(-90 354.8 376.9)">20</text>
<text x="364" y="376.9" transform="rotate(-90 364 376.9)">21</text>
<text x="373.3" y="376.9" transform="rotate(-90 373.3 376.9)">22</text>
<text x="382.5" y="376.9" transform="rotate(-90 382.5 376.9)">23</text>
<text x="391.7" y="376.9" transform="rotate(-90 391.7 376.9)">24</text>
<text x="62" y="381.3">+12V</text>
<text x="230.1" y="391" transform="rotate(90 230.1 391)">1</text>
<text x="299.4" y="392.8" transform="rotate(-90 299.4 392.8)">2</text>
<text x="119.8" y="399.8">+3.3V</text>
<text x="245.5" y="399.8">1</text>
<text x="250.9" y="400.9">C1+</text>
<text x="276.7" y="400.9">V+</text>
<text x="284.3" y="399.8">2</text>
<text x="81.5" y="404.4">1</text>
<text x="86.9" y="405.5">GND</text>
<text x="100.6" y="405.5">OUT</text>
<text x="111.1" y="404.4">2</text>
<text x="230.1" y="406.7" transform="rotate(90 230.1 406.7)">2</text>
<text x="81.5" y="413.6">3</text>
<text x="196.6" y="409">1</text>
<text x="245.5" y="409">3</text>
<text x="250.9" y="410.2">C1−</text>
<text x="299.4" y="408.6" transform="rotate(-90 299.4 408.6)">1</text>
<text x="86.9" y="414.8">IN</text>
<text x="196.6" y="415.9">6</text>
<text x="230.1" y="414.1" transform="rotate(90 230.1 414.1)">1</text>
<text x="245.5" y="418.3">4</text>
<text x="250.9" y="419.4">C2+</text>
<text x="276.7" y="419.4">V−</text>
<text x="284.3" y="418.3">6</text>
<text x="299.4" y="415.9" transform="rotate(-90 299.4 415.9)">2</text>
<text x="196.6" y="422.9">2</text>
<text x="196.6" y="429.8">7</text>
<text x="230.1" y="429.8" transform="rotate(90 230.1 429.8)">2</text>
<text x="245.5" y="427.5">5</text>
<text x="250.9" y="428.6">C2−</text>
<text x="299.4" y="431.7" transform="rotate(-90 299.4 431.7)">1</text>
<text x="196.6" y="436.7">3</text>
<text x="243.7" y="436.7">14</text>
<text x="250.9" y="437.9">Tx1 Out</text>
<text x="271.6" y="437.9">Tx1 In</text>
<text x="284.3" y="436.7">11</text>
<text x="196.6" y="443.7">8</text>
<text x="243.7" y="446">13</text>
<text x="250.9" y="447.1">Rx1 In</text>
<text x="268.6" y="447.1">Rx1 Out</text>
<text x="284.3" y="446">12</text>
<text x="62" y="452.9">+12V</text>
<text x="196.6" y="450.6">4</text>
<text x="245.5" y="455.2">7</text>
<text x="284.3" y="455.2">10</text>
<text x="196.6" y="457.5">9</text>
<text x="250.9" y="456.4">Tx2 Out</text>
<text x="271.6" y="456.4">Tx2 In</text>
<text x="196.6" y="464.4">5</text>
<text x="245.5" y="464.4">8</text>
<text x="250.9" y="465.6">Rx2 In</text>
<text x="268.6" y="465.6">Rx2 Out</text>
<text x="284.3" y="464.4">9</text>
<text x="119.8" y="471.4">+5V</text>
<text x="81.5" y="476">1</text>
<text x="86.9" y="477.2">GND</text>
<text x="100.6" y="477.2">OUT</text>
<text x="111.1" y="476">2</text>
<text x="81.5" y="485.2">3</text>
<text x="86.9" y="486.4">IN</text>
<text x="196.6" y="494.5">1</text>
<text x="196.6" y="501.4">6</text>
<text x="380.8" y="503.7">+3.3V</text>
<text x="196.6" y="508.3">2</text>
<text x="196.6" y="515.3">7</text>
<text x="327.1" y="514.1" transform="rotate(-90 327.1 514.1)">2</text>
<text x="336.3" y="514.1" transform="rotate(-90 336.3 514.1)">4</text>
<text x="345.6" y="514.1" transform="rotate(-90 345.6 514.1)">6</text>
<text x="354.8" y="514.1" transform="rotate(-90 354.8 514.1)">8</text>
<text x="364" y="514.1" transform="rotate(-90 364 514.1)">10</text>
<text x="373.3" y="514.1" transform="rotate(-90 373.3 514.1)">12</text>
<text x="382.5" y="514.1" transform="rotate(-90 382.5 514.1)">14</text>
<text x="328.2" y="521.6" transform="rotate(-90 328.2 521.6)">1Y</text>
<text x="337.5" y="521.6" transform="rotate(-90 337.5 521.6)">2Y</text>
<text x="346.7" y="521.6" transform="rotate(-90 346.7 521.6)">3Y</text>
<text x="355.9" y="521.6" transform="rotate(-90 355.9 521.6)">4Y</text>
<text x="365.2" y="521.6" transform="rotate(-90 365.2 521.6)">5Y</text>
<text x="374.4" y="521.6" transform="rotate(-90 374.4 521.6)">6Y</text>
<text x="196.6" y="522.2">3</text>
<text x="383.7" y="524.6" transform="rotate(-90 383.7 524.6)">VCC</text>
<text x="196.6" y="529.1">8</text>
<text x="196.6" y="536">4</text>
<text x="328.2" y="538.4" transform="rotate(-90 328.2 538.4)">1A</text>
<text x="337.5" y="538.4" transform="rotate(-90 337.5 538.4)">2A</text>
<text x="346.7" y="538.4" transform="rotate(-90 346.7 538.4)">3A</text>
<text x="355.9" y="538.4" transform="rotate(-90 355.9 538.4)">4A</text>
<text x="365.2" y="538.4" transform="rotate(-90 365.2 538.4)">5A</text>
<text x="374.4" y="538.4" transform="rotate(-90 374.4 538.4)">6A</text>
<text x="383.7" y="538.4" transform="rotate(-90 383.7 538.4)">GND</text>
<text x="196.6" y="543">9</text>
<text x="327.1" y="543.7" transform="rotate(-90 327.1 543.7)">1</text>
<text x="336.3" y="543.7" transform="rotate(-90 336.3 543.7)">3</text>
<text x="345.6" y="543.7" transform="rotate(-90 345.6 543.7)">5</text>
<text x="354.8" y="543.7" transform="rotate(-90 354.8 543.7)">9</text>
<text x="364" y="545.5" transform="rotate(-90 364 545.5)">11</text>
<text x="373.3" y="545.5" transform="rotate(-90 373.3 545.5)">13</text>
<text x="382.5" y="543.7" transform="rotate(-90 382.5 543.7)">7</text>
<text x="196.6" y="549.9">5</text>
<text x="264.7" y="627.9" transform="rotate(-90 264.7 627.9)">+5V</text>
<text x="313.2" y="663.5" transform="rotate(90 313.2 663.5)">3</text>
<text x="320.1" y="663.5" transform="rotate(90 320.1 663.5)">2</text>
<text x="327.1" y="663.5" transform="rotate(90 327.1 663.5)">1</text>
<text x="345.6" y="663.5" transform="rotate(90 345.6 663.5)">3</text>
<text x="352.5" y="663.5" transform="rotate(90 352.5 663.5)">2</text>
<text x="359.4" y="663.5" transform="rotate(90 359.4 663.5)">1</text>
<text x="412.5" y="663.5" transform="rotate(90 412.5 663.5)">3</text>
<text x="419.5" y="663.5" transform="rotate(90 419.5 663.5)">2</text>
<text x="426.4" y="663.5" transform="rotate(90 426.4 663.5)">1</text>
<text x="442.6" y="663.5" transform="rotate(90 442.6 663.5)">3</text>
<text x="449.5" y="663.5" transform="rotate(90 449.5 663.5)">2</text>
<text x="456.4" y="663.5" transform="rotate(90 456.4 663.5)">1</text>
<text x="472.6" y="663.5" transform="rotate(90 472.6 663.5)">3</text>
<text x="479.5" y="663.5" transform="rotate(90 479.5 663.5)">2</text>
<text x="486.4" y="663.5" transform="rotate(90 486.4 663.5)">1</text>
<text x="502.6" y="663.5" transform="rotate(90 502.6 663.5)">3</text>
<text x="509.5" y="663.5" transform="rotate(90 509.5 663.5)">2</text>
<text x="516.5" y="663.5" transform="rotate(90 516.5 663.5)">1</text>
<text x="532.6" y="663.5" transform="rotate(90 532.6 663.5)">3</text>
<text x="539.6" y="663.5" transform="rotate(90 539.6 663.5)">2</text>
<text x="546.5" y="663.5" transform="rotate(90 546.5 663.5)">1</text>
</g>
</svg>
